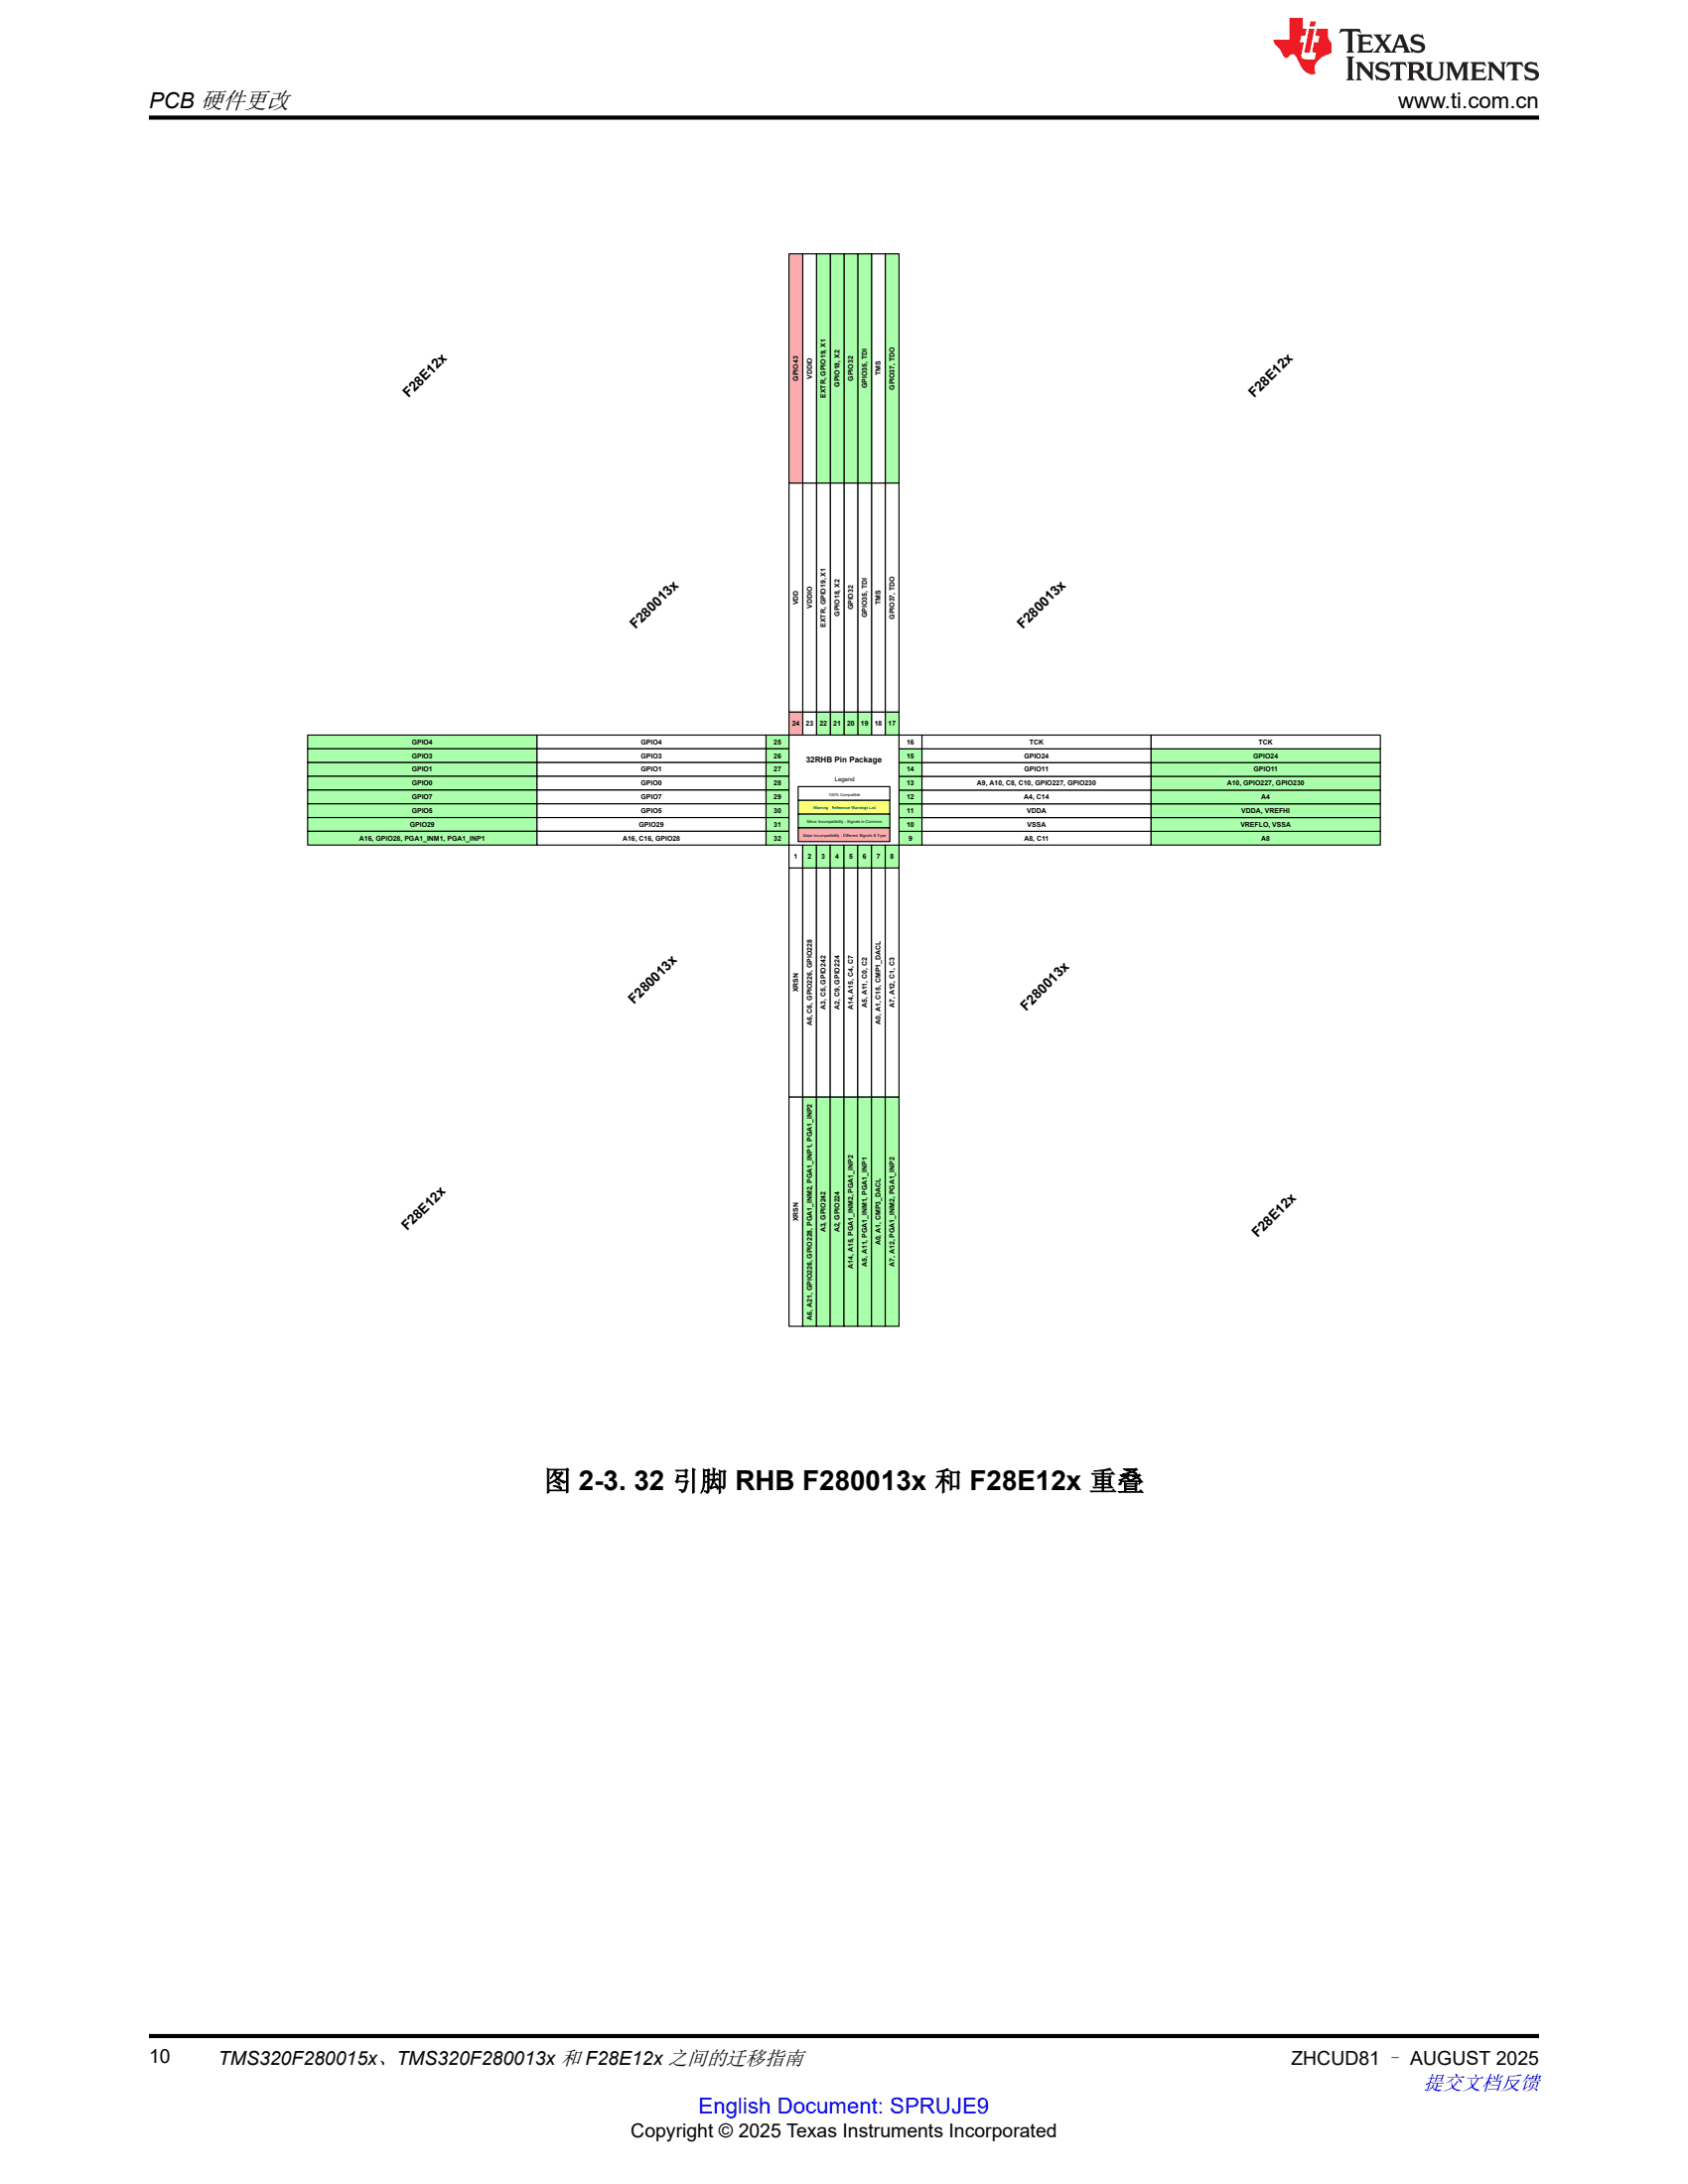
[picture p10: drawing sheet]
<svg xmlns="http://www.w3.org/2000/svg" width="216mm" height="279mm" viewBox="0 0 216 279" stroke-linecap="round" stroke-linejoin="round" font-family="sans-serif">
<path d="M100.9 111h1.8v29.4h-1.8z" fill="none" stroke="#000" stroke-width=".15"/>
<path d="M100.9 140.4h1.8v29.3h-1.8z" fill="#fff"/>
<path d="M100.9 140.4h1.8v29.3h-1.8z" fill="none" stroke="#000" stroke-width=".15"/>
<path d="M100.9 108.1h1.8v2.9h-1.8z" fill="#fff"/>
<path d="M100.9 108.1h1.8v2.9h-1.8z" fill="none" stroke="#000" stroke-width=".15"/>
<path d="M102.7 111h1.7v29.4h-1.7z" fill="#fff"/>
<path d="M102.7 111h1.7v29.4h-1.7z" fill="none" stroke="#000" stroke-width=".15"/>
<path d="M102.7 140.4h1.7v29.3h-1.7z" fill="#afa"/>
<path d="M102.7 140.4h1.7v29.3h-1.7z" fill="none" stroke="#000" stroke-width=".15"/>
<path d="M102.7 108.1h1.7v2.9h-1.7z" fill="#afa"/>
<path d="M102.7 108.1h1.7v2.9h-1.7z" fill="none" stroke="#000" stroke-width=".15"/>
<path d="M104.4 111h1.8v29.4h-1.8z" fill="#fff"/>
<path d="M104.4 111h1.8v29.4h-1.8z" fill="none" stroke="#000" stroke-width=".15"/>
<path d="M104.4 140.4h1.8v29.3h-1.8z" fill="#afa"/>
<path d="M104.4 140.4h1.8v29.3h-1.8z" fill="none" stroke="#000" stroke-width=".15"/>
<path d="M104.4 108.1h1.8v2.9h-1.8z" fill="#afa"/>
<path d="M104.4 108.1h1.8v2.9h-1.8z" fill="none" stroke="#000" stroke-width=".15"/>
<path d="M106.2 111h1.8v29.4h-1.8z" fill="#fff"/>
<path d="M106.2 111h1.8v29.4h-1.8z" fill="none" stroke="#000" stroke-width=".15"/>
<path d="M106.2 140.4h1.8v29.3h-1.8z" fill="#afa"/>
<path d="M106.2 140.4h1.8v29.3h-1.8z" fill="none" stroke="#000" stroke-width=".15"/>
<path d="M106.2 108.1h1.8v2.9h-1.8z" fill="#afa"/>
<path d="M106.2 108.1h1.8v2.9h-1.8z" fill="none" stroke="#000" stroke-width=".15"/>
<path d="M108 111h1.7v29.4h-1.7z" fill="#fff"/>
<path d="M108 111h1.7v29.4h-1.7z" fill="none" stroke="#000" stroke-width=".15"/>
<path d="M108 140.4h1.7v29.3h-1.7z" fill="#afa"/>
<path d="M108 140.4h1.7v29.3h-1.7z" fill="none" stroke="#000" stroke-width=".15"/>
<path d="M108 108.1h1.7v2.9h-1.7z" fill="#afa"/>
<path d="M108 108.1h1.7v2.9h-1.7z" fill="none" stroke="#000" stroke-width=".15"/>
<path d="M109.7 111h1.8v29.4h-1.8z" fill="#fff"/>
<path d="M109.7 111h1.8v29.4h-1.8z" fill="none" stroke="#000" stroke-width=".15"/>
<path d="M109.7 140.4h1.8v29.3h-1.8z" fill="#afa"/>
<path d="M109.7 140.4h1.8v29.3h-1.8z" fill="none" stroke="#000" stroke-width=".15"/>
<path d="M109.7 108.1h1.8v2.9h-1.8z" fill="#afa"/>
<path d="M109.7 108.1h1.8v2.9h-1.8z" fill="none" stroke="#000" stroke-width=".15"/>
<path d="M111.5 111h1.7v29.4h-1.7z" fill="#fff"/>
<path d="M111.5 111h1.7v29.4h-1.7z" fill="none" stroke="#000" stroke-width=".15"/>
<path d="M111.5 140.4h1.7v29.3h-1.7z" fill="#afa"/>
<path d="M111.5 140.4h1.7v29.3h-1.7z" fill="none" stroke="#000" stroke-width=".15"/>
<path d="M111.5 108.1h1.7v2.9h-1.7z" fill="#afa"/>
<path d="M111.5 108.1h1.7v2.9h-1.7z" fill="none" stroke="#000" stroke-width=".15"/>
<path d="M113.2 111h1.8v29.4h-1.8z" fill="#fff"/>
<path d="M113.2 111h1.8v29.4h-1.8z" fill="none" stroke="#000" stroke-width=".15"/>
<path d="M113.2 140.4h1.8v29.3h-1.8z" fill="#afa"/>
<path d="M113.2 140.4h1.8v29.3h-1.8z" fill="none" stroke="#000" stroke-width=".15"/>
<path d="M113.2 108.1h1.8v2.9h-1.8z" fill="#afa"/>
<path d="M113.2 108.1h1.8v2.9h-1.8z" fill="none" stroke="#000" stroke-width=".15"/>
<path d="M117.9 106.4h29.3v1.7h-29.3z" fill="#fff"/>
<path d="M117.9 106.4h29.3v1.7h-29.3z" fill="none" stroke="#000" stroke-width=".15"/>
<path d="M147.2 106.4h29.4v1.7h-29.4z" fill="#afa"/>
<path d="M147.2 106.4h29.4v1.7h-29.4z" fill="none" stroke="#000" stroke-width=".15"/>
<path d="M115 106.4h2.9v1.7h-2.9z" fill="#afa"/>
<path d="M115 106.4h2.9v1.7h-2.9z" fill="none" stroke="#000" stroke-width=".15"/>
<path d="M117.9 104.6h29.3v1.8h-29.3z" fill="#fff"/>
<path d="M117.9 104.6h29.3v1.8h-29.3z" fill="none" stroke="#000" stroke-width=".15"/>
<path d="M147.2 104.6h29.4v1.8h-29.4z" fill="#afa"/>
<path d="M147.2 104.6h29.4v1.8h-29.4z" fill="none" stroke="#000" stroke-width=".15"/>
<path d="M115 104.6h2.9v1.8h-2.9z" fill="#afa"/>
<path d="M115 104.6h2.9v1.8h-2.9z" fill="none" stroke="#000" stroke-width=".15"/>
<path d="M117.9 102.8h29.3v1.8h-29.3z" fill="#fff"/>
<path d="M117.9 102.8h29.3v1.8h-29.3z" fill="none" stroke="#000" stroke-width=".15"/>
<path d="M147.2 102.8h29.4v1.8h-29.4z" fill="#afa"/>
<path d="M147.2 102.8h29.4v1.8h-29.4z" fill="none" stroke="#000" stroke-width=".15"/>
<path d="M115 102.8h2.9v1.8h-2.9z" fill="#afa"/>
<path d="M115 102.8h2.9v1.8h-2.9z" fill="none" stroke="#000" stroke-width=".15"/>
<path d="M117.9 101.1h29.3v1.7h-29.3z" fill="#fff"/>
<path d="M117.9 101.1h29.3v1.7h-29.3z" fill="none" stroke="#000" stroke-width=".15"/>
<path d="M147.2 101.1h29.4v1.7h-29.4z" fill="#afa"/>
<path d="M147.2 101.1h29.4v1.7h-29.4z" fill="none" stroke="#000" stroke-width=".15"/>
<path d="M115 101.1h2.9v1.7h-2.9z" fill="#afa"/>
<path d="M115 101.1h2.9v1.7h-2.9z" fill="none" stroke="#000" stroke-width=".15"/>
<path d="M117.9 99.3h29.3v1.8h-29.3z" fill="#fff"/>
<path d="M117.9 99.3h29.3v1.8h-29.3z" fill="none" stroke="#000" stroke-width=".15"/>
<path d="M147.2 99.3h29.4v1.8h-29.4z" fill="#afa"/>
<path d="M147.2 99.3h29.4v1.8h-29.4z" fill="none" stroke="#000" stroke-width=".15"/>
<path d="M115 99.3h2.9v1.8h-2.9z" fill="#afa"/>
<path d="M115 99.3h2.9v1.8h-2.9z" fill="none" stroke="#000" stroke-width=".15"/>
<path d="M117.9 97.6h29.3v1.7h-29.3z" fill="#fff"/>
<path d="M117.9 97.6h29.3v1.7h-29.3z" fill="none" stroke="#000" stroke-width=".15"/>
<path d="M147.2 97.6h29.4v1.7h-29.4z" fill="#afa"/>
<path d="M147.2 97.6h29.4v1.7h-29.4z" fill="none" stroke="#000" stroke-width=".15"/>
<path d="M115 97.6h2.9v1.7h-2.9z" fill="#afa"/>
<path d="M115 97.6h2.9v1.7h-2.9z" fill="none" stroke="#000" stroke-width=".15"/>
<path d="M117.9 95.8h29.3v1.8h-29.3z" fill="#fff"/>
<path d="M117.9 95.8h29.3v1.8h-29.3z" fill="none" stroke="#000" stroke-width=".15"/>
<path d="M147.2 95.8h29.4v1.8h-29.4z" fill="#afa"/>
<path d="M147.2 95.8h29.4v1.8h-29.4z" fill="none" stroke="#000" stroke-width=".15"/>
<path d="M115 95.8h2.9v1.8h-2.9z" fill="#afa"/>
<path d="M115 95.8h2.9v1.8h-2.9z" fill="none" stroke="#000" stroke-width=".15"/>
<path d="M117.9 94h29.3v1.8h-29.3z" fill="#fff"/>
<path d="M117.9 94h29.3v1.8h-29.3z" fill="none" stroke="#000" stroke-width=".15"/>
<path d="M147.2 94h29.4v1.8h-29.4z" fill="#fff"/>
<path d="M147.2 94h29.4v1.8h-29.4z" fill="none" stroke="#000" stroke-width=".15"/>
<path d="M115 94h2.9v1.8h-2.9z" fill="#fff"/>
<path d="M115 94h2.9v1.8h-2.9z" fill="none" stroke="#000" stroke-width=".15"/>
<path d="M113.2 61.8h1.8v29.3h-1.8z" fill="#fff"/>
<path d="M113.2 61.8h1.8v29.3h-1.8z" fill="none" stroke="#000" stroke-width=".15"/>
<path d="M113.2 32.5h1.8v29.3h-1.8z" fill="#afa"/>
<path d="M113.2 32.5h1.8v29.3h-1.8z" fill="none" stroke="#000" stroke-width=".15"/>
<path d="M113.2 91.1h1.8v2.9h-1.8z" fill="#afa"/>
<path d="M113.2 91.1h1.8v2.9h-1.8z" fill="none" stroke="#000" stroke-width=".15"/>
<path d="M111.5 61.8h1.7v29.3h-1.7z" fill="#fff"/>
<path d="M111.5 61.8h1.7v29.3h-1.7z" fill="none" stroke="#000" stroke-width=".15"/>
<path d="M111.5 32.5h1.7v29.3h-1.7z" fill="#fff"/>
<path d="M111.5 32.5h1.7v29.3h-1.7z" fill="none" stroke="#000" stroke-width=".15"/>
<path d="M111.5 91.1h1.7v2.9h-1.7z" fill="#fff"/>
<path d="M111.5 91.1h1.7v2.9h-1.7z" fill="none" stroke="#000" stroke-width=".15"/>
<path d="M109.7 61.8h1.8v29.3h-1.8z" fill="#fff"/>
<path d="M109.7 61.8h1.8v29.3h-1.8z" fill="none" stroke="#000" stroke-width=".15"/>
<path d="M109.7 32.5h1.8v29.3h-1.8z" fill="#afa"/>
<path d="M109.7 32.5h1.8v29.3h-1.8z" fill="none" stroke="#000" stroke-width=".15"/>
<path d="M109.7 91.1h1.8v2.9h-1.8z" fill="#afa"/>
<path d="M109.7 91.1h1.8v2.9h-1.8z" fill="none" stroke="#000" stroke-width=".15"/>
<path d="M108 61.8h1.7v29.3h-1.7z" fill="#fff"/>
<path d="M108 61.8h1.7v29.3h-1.7z" fill="none" stroke="#000" stroke-width=".15"/>
<path d="M108 32.5h1.7v29.3h-1.7z" fill="#afa"/>
<path d="M108 32.5h1.7v29.3h-1.7z" fill="none" stroke="#000" stroke-width=".15"/>
<path d="M108 91.1h1.7v2.9h-1.7z" fill="#afa"/>
<path d="M108 91.1h1.7v2.9h-1.7z" fill="none" stroke="#000" stroke-width=".15"/>
<path d="M106.2 61.8h1.8v29.3h-1.8z" fill="#fff"/>
<path d="M106.2 61.8h1.8v29.3h-1.8z" fill="none" stroke="#000" stroke-width=".15"/>
<path d="M106.2 32.5h1.8v29.3h-1.8z" fill="#afa"/>
<path d="M106.2 32.5h1.8v29.3h-1.8z" fill="none" stroke="#000" stroke-width=".15"/>
<path d="M106.2 91.1h1.8v2.9h-1.8z" fill="#afa"/>
<path d="M106.2 91.1h1.8v2.9h-1.8z" fill="none" stroke="#000" stroke-width=".15"/>
<path d="M104.4 61.8h1.8v29.3h-1.8z" fill="#fff"/>
<path d="M104.4 61.8h1.8v29.3h-1.8z" fill="none" stroke="#000" stroke-width=".15"/>
<path d="M104.4 32.5h1.8v29.3h-1.8z" fill="#afa"/>
<path d="M104.4 32.5h1.8v29.3h-1.8z" fill="none" stroke="#000" stroke-width=".15"/>
<path d="M104.4 91.1h1.8v2.9h-1.8z" fill="#afa"/>
<path d="M104.4 91.1h1.8v2.9h-1.8z" fill="none" stroke="#000" stroke-width=".15"/>
<path d="M102.7 61.8h1.7v29.3h-1.7z" fill="#fff"/>
<path d="M102.7 61.8h1.7v29.3h-1.7z" fill="none" stroke="#000" stroke-width=".15"/>
<path d="M102.7 32.5h1.7v29.3h-1.7z" fill="#fff"/>
<path d="M102.7 32.5h1.7v29.3h-1.7z" fill="none" stroke="#000" stroke-width=".15"/>
<path d="M102.7 91.1h1.7v2.9h-1.7z" fill="#fff"/>
<path d="M102.7 91.1h1.7v2.9h-1.7z" fill="none" stroke="#000" stroke-width=".15"/>
<path d="M100.9 61.8h1.8v29.3h-1.8z" fill="#fff"/>
<path d="M100.9 61.8h1.8v29.3h-1.8z" fill="none" stroke="#000" stroke-width=".15"/>
<path d="M100.9 32.5h1.8v29.3h-1.8z" fill="#faa"/>
<path d="M100.9 32.5h1.8v29.3h-1.8z" fill="none" stroke="#000" stroke-width=".15"/>
<path d="M100.9 91.1h1.8v2.9h-1.8z" fill="#faa"/>
<path d="M100.9 91.1h1.8v2.9h-1.8z" fill="none" stroke="#000" stroke-width=".15"/>
<path d="M68.7 94h29.3v1.8h-29.3z" fill="#fff"/>
<path d="M68.7 94h29.3v1.8h-29.3z" fill="none" stroke="#000" stroke-width=".15"/>
<path d="M39.3 94h29.4v1.8h-29.4z" fill="#afa"/>
<path d="M39.3 94h29.4v1.8h-29.4z" fill="none" stroke="#000" stroke-width=".15"/>
<path d="M98 94h2.9v1.8h-2.9z" fill="#afa"/>
<path d="M98 94h2.9v1.8h-2.9z" fill="none" stroke="#000" stroke-width=".15"/>
<path d="M68.7 95.8h29.3v1.8h-29.3z" fill="#fff"/>
<path d="M68.7 95.8h29.3v1.8h-29.3z" fill="none" stroke="#000" stroke-width=".15"/>
<path d="M39.3 95.8h29.4v1.8h-29.4z" fill="#afa"/>
<path d="M39.3 95.8h29.4v1.8h-29.4z" fill="none" stroke="#000" stroke-width=".15"/>
<path d="M98 95.8h2.9v1.8h-2.9z" fill="#afa"/>
<path d="M98 95.8h2.9v1.8h-2.9z" fill="none" stroke="#000" stroke-width=".15"/>
<path d="M68.7 97.6h29.3v1.7h-29.3z" fill="#fff"/>
<path d="M68.7 97.6h29.3v1.7h-29.3z" fill="none" stroke="#000" stroke-width=".15"/>
<path d="M39.3 97.6h29.4v1.7h-29.4z" fill="#afa"/>
<path d="M39.3 97.6h29.4v1.7h-29.4z" fill="none" stroke="#000" stroke-width=".15"/>
<path d="M98 97.6h2.9v1.7h-2.9z" fill="#afa"/>
<path d="M98 97.6h2.9v1.7h-2.9z" fill="none" stroke="#000" stroke-width=".15"/>
<path d="M68.7 99.3h29.3v1.8h-29.3z" fill="#fff"/>
<path d="M68.7 99.3h29.3v1.8h-29.3z" fill="none" stroke="#000" stroke-width=".15"/>
<path d="M39.3 99.3h29.4v1.8h-29.4z" fill="#afa"/>
<path d="M39.3 99.3h29.4v1.8h-29.4z" fill="none" stroke="#000" stroke-width=".15"/>
<path d="M98 99.3h2.9v1.8h-2.9z" fill="#afa"/>
<path d="M98 99.3h2.9v1.8h-2.9z" fill="none" stroke="#000" stroke-width=".15"/>
<path d="M68.7 101.1h29.3v1.7h-29.3z" fill="#fff"/>
<path d="M68.7 101.1h29.3v1.7h-29.3z" fill="none" stroke="#000" stroke-width=".15"/>
<path d="M39.3 101.1h29.4v1.7h-29.4z" fill="#afa"/>
<path d="M39.3 101.1h29.4v1.7h-29.4z" fill="none" stroke="#000" stroke-width=".15"/>
<path d="M98 101.1h2.9v1.7h-2.9z" fill="#afa"/>
<path d="M98 101.1h2.9v1.7h-2.9z" fill="none" stroke="#000" stroke-width=".15"/>
<path d="M68.7 102.8h29.3v1.8h-29.3z" fill="#fff"/>
<path d="M68.7 102.8h29.3v1.8h-29.3z" fill="none" stroke="#000" stroke-width=".15"/>
<path d="M39.3 102.8h29.4v1.8h-29.4z" fill="#afa"/>
<path d="M39.3 102.8h29.4v1.8h-29.4z" fill="none" stroke="#000" stroke-width=".15"/>
<path d="M98 102.8h2.9v1.8h-2.9z" fill="#afa"/>
<path d="M98 102.8h2.9v1.8h-2.9z" fill="none" stroke="#000" stroke-width=".15"/>
<path d="M68.7 104.6h29.3v1.8h-29.3z" fill="#fff"/>
<path d="M68.7 104.6h29.3v1.8h-29.3z" fill="none" stroke="#000" stroke-width=".15"/>
<path d="M39.3 104.6h29.4v1.8h-29.4z" fill="#afa"/>
<path d="M39.3 104.6h29.4v1.8h-29.4z" fill="none" stroke="#000" stroke-width=".15"/>
<path d="M98 104.6h2.9v1.8h-2.9z" fill="#afa"/>
<path d="M98 104.6h2.9v1.8h-2.9z" fill="none" stroke="#000" stroke-width=".15"/>
<path d="M68.7 106.4h29.3v1.7h-29.3z" fill="#fff"/>
<path d="M68.7 106.4h29.3v1.7h-29.3z" fill="none" stroke="#000" stroke-width=".15"/>
<path d="M39.3 106.4h29.4v1.7h-29.4z" fill="#afa"/>
<path d="M39.3 106.4h29.4v1.7h-29.4z" fill="none" stroke="#000" stroke-width=".15"/>
<path d="M98 106.4h2.9v1.7h-2.9z" fill="#afa"/>
<path d="M98 106.4h2.9v1.7h-2.9z" fill="none" stroke="#000" stroke-width=".15"/>
<path d="M102.1 100.6h11.7v1.8h-11.7z" fill="#fff"/>
<path d="M102.1 100.6h11.7v1.8h-11.7z" fill="none" stroke="#000" stroke-width=".15"/>
<path d="M102.1 102.4h11.7v1.8h-11.7z" fill="#ff7"/>
<path d="M102.1 102.4h11.7v1.8h-11.7z" fill="none" stroke="#000" stroke-width=".15"/>
<path d="M102.1 104.2h11.7v1.7h-11.7z" fill="#afa"/>
<path d="M102.1 104.2h11.7v1.7h-11.7z" fill="none" stroke="#000" stroke-width=".15"/>
<path d="M102.1 105.9h11.7v1.8h-11.7z" fill="#faa"/>
<path d="M102.1 105.9h11.7v1.8h-11.7z" fill="none" stroke="#000" stroke-width=".15"/>
<path d="M171.5 3.7l-.2 .5v.1a1.04 1.04 0 0 1 1.1-.3v2.4l-.2 .3h1l-.2-.3v-2.2a.58 .58 0 0 1 .7-.1l.4 .1-.2-.5zM173.6 4.4l.2 .2v.2v1.6v.1l-.2 .2h1.9l.2-.5h-.1a1.17 1.17 0 0 1-1.3 .2v-.7h.6l.4 .1v-.6l-.4 .2h-.6v-.6v-.1h.2a1 1 0 0 1 1 .3l.1-.1-.2-.5zM175.7 4.4l.9 1.2-.6 .8-.4 .3h.9l-.2-.2 .5-.7 .4 .7-.2 .2h1.6l-.2-.2 .2-.4h.9l.1 .4-.1 .2h.9l-.2-.3-.8-2h-.5l-.7 1.9-.2 .3-.9-1.1 .5-.7 .4-.4h-.8l.2 .2-.4 .7-.4-.7 .2-.2zM179 4.8l.4 1h-.7zM180.7 4.6a.65 .65 0 0 0-.2 .7 .65 .65 0 0 0 .6 .4l.6 .2 .1 .2a.52 .52 0 0 1-.8 .3l-.6-.4 .1 .7 .2-.1a1.16 1.16 0 0 0 1.5-.2 .7 .7 0 0 0-.6-1.1l-.6-.1-.2-.2 .1-.2a.85 .85 0 0 1 1.2 .3v-.1l-.2-.6-.1 .1h-.1a1.05 1.05 0 0 0-1 .1zM172.2 7.2l.2 .2v.2v2.3v.2l-.2 .2h1l-.2-.2v-.2v-2.3v-.2l.2-.2zM173.4 7.9l.2 .4v1.6v.2l-.2 .2h.8l-.3-.4 .1-1.4 1.6 1.8v-2l.2-.4h-.7l.1 .3 .1 1.1-1.2-1.4zM176.2 8.1a.65 .65 0 0 0-.2 .7 .65 .65 0 0 0 .6 .4l.6 .2 .1 .3a.6 .6 0 0 1-1 .2l-.4-.4v.1l.1 .7 .2-.1a1.16 1.16 0 0 0 1.5-.3 .7 .7 0 0 0-.6-1l-.6-.2-.2-.2 .1-.2a.85 .85 0 0 1 1.2 .3v-.1l-.1-.6-.2 .1h-.1a1.07 1.07 0 0 0-1 .1zM177.9 7.9l-.2 .6 .1 .1a.63 .63 0 0 1 .8-.4v1.7v.2l-.3 .2h1l-.2-.2v-.2v-1.7a.66 .66 0 0 1 .8 .4l.1-.1-.2-.6zM180 7.9l.2 .3v.1v1.6v.2l-.2 .2h1l-.2-.2-.1-.8h.3a.87 .87 0 0 1 .6 .7 .64 .64 0 0 0 .9 .2l-.4-.3a1.1 1.1 0 0 0-.6-.7 .61 .61 0 0 0 .6-.6 .61 .61 0 0 0-.5-.6zM180.8 8.3a.82 .82 0 0 1 .7 .1 .42 .42 0 0 1 0 .4 .42 .42 0 0 1-.4 .2h-.4zM182.3 7.9l.2 .3 .1 .1v1.2a.87 .87 0 0 0 1 .8 .8 .8 0 0 0 1-.8v-1.3l.2-.3h-.8l.2 .4v1.2a.61 .61 0 0 1-.4 .6 .61 .61 0 0 1-.7-.4l-.1-1.4 .1-.1 .2-.3zM184.9 7.9l.2 .3v.1v1.6l-.2 .4h.8l-.3-.4v-1.5l.9 1.9 .9-1.9v1.5l-.3 .4h1l-.2-.2v-.2v-1.6v-.1l.2-.3h-.8l-.7 1.6-.6-1.6zM188.1 7.9l.2 .3v.1v1.6v.2l-.2 .2h1.9l.2-.6h-.1a1.17 1.17 0 0 1-1.3 .3v-.8h.6l.4 .2v-.7l-.4 .2h-.6v-.5v-.1l.2-.1a1.01 1.01 0 0 1 1 .3h.1l-.2-.6zM190.2 7.9l.3 .4v1.6l-.1 .2-.2 .2h.8l-.2-.4v-1.4l1.6 1.8v-2l.2-.4h-.7l.2 .3v1.1l-1.2-1.4zM192.8 7.9l-.2 .6 .1 .1a.63 .63 0 0 1 .8-.4v1.7v.2l-.3 .2h1l-.2-.2v-.2v-1.7a.66 .66 0 0 1 .8 .4l.1-.1-.2-.6zM195.2 8.1a.65 .65 0 0 0-.2 .7 .65 .65 0 0 0 .6 .4l.6 .2 .2 .3a.6 .6 0 0 1-1 .2l-.4-.4-.1 .1 .2 .7 .2-.1a1.16 1.16 0 0 0 1.5-.3 .7 .7 0 0 0-.7-1l-.6-.2-.1-.2 .1-.2a.86 .86 0 0 1 1.1 .3l.1-.1-.2-.6-.2 .1h-.1a1.06 1.06 0 0 0-1 .1z" fill="#231f20"/>
<path d="M164.9 2.3v2.8h-2a1.67 1.67 0 0 0 .7 1.1l.2 .2a1.21 1.21 0 0 0 .7 1l.3-.1a.59 .59 0 0 1 .5-.3 .59 .59 0 0 1 .5 .3l.2 .4a2.42 2.42 0 0 0 1.7 1.8l.6-.1a1.48 1.48 0 0 1 .6-1.9l.8-.5 .6-.2v-1.4a.91 .91 0 0 1-.4-.8v-.9h-1.5l-.2 .9h.6l-.2 .8h-.5l-.2 1v.3h.4l-.1 .9a3.3 3.3 0 0 1-1.6-.1l-.2-.2 .1-.3 .3-1.6h-.5l.1-.8h.5l.2-.9h-.5v-1.4zM167.4 3.7l-.6 3h.7l.6-3zM167.6 2.7l-.1 .7h.7l.1-.7z" fill="#ed1c24"/>
<path d="M19 15h177.8M19 260.5h177.8" fill="none" stroke="#000" stroke-width=".53"/>
<text font-size="3.5" x="69.5" y="190.7">图 2-3. 32 引脚 RHB F280013x 和 F28E12x 重叠</text>
<g font-size="2.8">
<text x="19" y="13.8">PCB 硬件更改</text>
<text x="178.8" y="13.8">www.ti.com.cn</text>
</g>
<text font-size="2.8" fill="#00f" x="89.4" y="270.4">English Document: SPRUJE9</text>
<text font-size="2.6" fill="#00f" x="182" y="267.4">提交文档反馈</text>
<g font-size="2.5">
<text x="19" y="263.9">10</text>
<text x="27.9" y="264.2">TMS320F280015x、TMS320F280013x 和 F28E12x 之间的迁移指南</text>
<text x="165.2" y="264.2">ZHCUD81 – AUGUST 2025</text>
<text x="80.7" y="273.5">Copyright © 2025 Texas Instruments Incorporated</text>
</g>
<g font-size="1.8">
<text x="52.2" y="50.9" transform="rotate(-45 52.2 50.9)">F28E12x</text>
<text x="160.4" y="50.9" transform="rotate(-45 160.4 50.9)">F28E12x</text>
<text x="81.3" y="80.5" transform="rotate(-45 81.3 80.5)">F280013x</text>
<text x="130.8" y="80.5" transform="rotate(-45 130.8 80.5)">F280013x</text>
<text x="81.1" y="128.5" transform="rotate(-45 81.1 128.5)">F280013x</text>
<text x="131.3" y="129.4" transform="rotate(-45 131.3 129.4)">F280013x</text>
<text x="52.1" y="157.5" transform="rotate(-45 52.1 157.5)">F28E12x</text>
<text x="160.9" y="158.4" transform="rotate(-45 160.9 158.4)">F28E12x</text>
</g>
<text font-size="1" x="103.1" y="97.5">32RHB Pin Package</text>
<g font-size=".9">
<text x="102.1" y="48.7" transform="rotate(-90 102.1 48.7)">GPIO43</text>
<text x="103.8" y="48.5" transform="rotate(-90 103.8 48.5)">VDDIO</text>
<text x="105.6" y="50.9" transform="rotate(-90 105.6 50.9)">EXTR, GPIO19, X1</text>
<text x="107.4" y="49.5" transform="rotate(-90 107.4 49.5)">GPIO18, X2</text>
<text x="109.1" y="48.7" transform="rotate(-90 109.1 48.7)">GPIO32</text>
<text x="110.9" y="49.7" transform="rotate(-90 110.9 49.7)">GPIO35, TDI</text>
<text x="112.6" y="48.1" transform="rotate(-90 112.6 48.1)">TMS</text>
<text x="114.4" y="49.9" transform="rotate(-90 114.4 49.9)">GPIO37, TDO</text>
<text x="102.1" y="77.4" transform="rotate(-90 102.1 77.4)">VDD</text>
<text x="103.8" y="77.8" transform="rotate(-90 103.8 77.8)">VDDIO</text>
<text x="112.6" y="77.4" transform="rotate(-90 112.6 77.4)">TMS</text>
<text x="105.6" y="80.2" transform="rotate(-90 105.6 80.2)">EXTR, GPIO19, X1</text>
<text x="107.4" y="78.8" transform="rotate(-90 107.4 78.8)">GPIO18, X2</text>
<text x="109.1" y="78" transform="rotate(-90 109.1 78)">GPIO32</text>
<text x="110.9" y="79" transform="rotate(-90 110.9 79)">GPIO35, TDI</text>
<text x="114.4" y="79.2" transform="rotate(-90 114.4 79.2)">GPIO37, TDO</text>
<text x="52.7" y="95.2">GPIO4</text>
<text x="82" y="95.2">GPIO4</text>
<text x="99" y="95.2">25</text>
<text x="101.3" y="92.9">24</text>
<text x="103.1" y="92.9">23</text>
<text x="104.8" y="92.9">22</text>
<text x="106.6" y="92.9">21</text>
<text x="108.3" y="92.9">20</text>
<text x="110.1" y="92.9">19</text>
<text x="111.9" y="92.9">18</text>
<text x="113.6" y="92.9">17</text>
<text x="116" y="95.2">16</text>
<text x="131.7" y="95.2">TCK</text>
<text x="161" y="95.2">TCK</text>
<text x="52.7" y="97">GPIO3</text>
<text x="52.7" y="98.7">GPIO1</text>
<text x="52.7" y="100.5">GPIO0</text>
<text x="82" y="97">GPIO3</text>
<text x="82" y="98.7">GPIO1</text>
<text x="82" y="100.5">GPIO0</text>
<text x="99" y="97">26</text>
<text x="99" y="98.7">27</text>
<text x="99" y="100.5">28</text>
<text x="116" y="100.5">13</text>
<text x="116" y="98.7">14</text>
<text x="116" y="97">15</text>
<text x="125" y="100.5">A9, A10, C8, C10, GPIO227, GPIO230</text>
<text x="131" y="97">GPIO24</text>
<text x="131" y="98.7">GPIO11</text>
<text x="156.9" y="100.5">A10, GPIO227, GPIO230</text>
<text x="160.3" y="97">GPIO24</text>
<text x="160.3" y="98.7">GPIO11</text>
<text x="46" y="107.5">A16, GPIO28, PGA1_INM1, PGA1_INP1</text>
<text x="52.4" y="105.8">GPIO29</text>
<text x="52.7" y="102.2">GPIO7</text>
<text x="52.7" y="104">GPIO5</text>
<text x="79.6" y="107.5">A16, C16, GPIO28</text>
<text x="81.7" y="105.8">GPIO29</text>
<text x="82" y="102.2">GPIO7</text>
<text x="82" y="104">GPIO5</text>
<text x="99" y="102.2">29</text>
<text x="99" y="104">30</text>
<text x="99" y="105.8">31</text>
<text x="99" y="107.5">32</text>
<text x="116" y="105.8">10</text>
<text x="116" y="104">11</text>
<text x="116" y="102.2">12</text>
<text x="116.2" y="107.5">9</text>
<text x="131" y="102.2">A4, C14</text>
<text x="131" y="107.5">A8, C11</text>
<text x="131.3" y="104">VDDA</text>
<text x="131.4" y="105.8">VSSA</text>
<text x="158.7" y="105.8">VREFLO, VSSA</text>
<text x="158.8" y="104">VDDA, VREFHI</text>
<text x="161.3" y="107.5">A8</text>
<text x="161.3" y="102.2">A4</text>
<text x="101.5" y="109.9">1</text>
<text x="103.3" y="109.9">2</text>
<text x="105.1" y="109.9">3</text>
<text x="106.8" y="109.9">4</text>
<text x="108.6" y="109.9">5</text>
<text x="110.3" y="109.9">6</text>
<text x="112.1" y="109.9">7</text>
<text x="113.9" y="109.9">8</text>
<text x="102.1" y="126.9" transform="rotate(-90 102.1 126.9)">XRSN</text>
<text x="103.8" y="131.2" transform="rotate(-90 103.8 131.2)">A6, C6, GPIO226, GPIO228</text>
<text x="105.6" y="129.1" transform="rotate(-90 105.6 129.1)">A3, C5, GPIO242</text>
<text x="107.4" y="129.1" transform="rotate(-90 107.4 129.1)">A2, C9, GPIO224</text>
<text x="109.1" y="129.2" transform="rotate(-90 109.1 129.2)">A14, A15, C4, C7</text>
<text x="110.9" y="128.9" transform="rotate(-90 110.9 128.9)">A5, A11, C0, C2</text>
<text x="112.6" y="131.1" transform="rotate(-90 112.6 131.1)">A0, A1, C15, CMP1_DACL</text>
<text x="114.4" y="128.9" transform="rotate(-90 114.4 128.9)">A7, A12, C1, C3</text>
<text x="102.1" y="156.2" transform="rotate(-90 102.1 156.2)">XRSN</text>
<text x="105.6" y="157.7" transform="rotate(-90 105.6 157.7)">A3, GPIO242</text>
<text x="107.4" y="157.7" transform="rotate(-90 107.4 157.7)">A2, GPIO224</text>
<text x="112.6" y="159.3" transform="rotate(-90 112.6 159.3)">A0, A1, CMP3_DACL</text>
<text x="109.1" y="162.3" transform="rotate(-90 109.1 162.3)">A14, A15, PGA1_INM2, PGA1_INP2</text>
<text x="110.9" y="162" transform="rotate(-90 110.9 162)">A5, A11, PGA1_INM1, PGA1_INP1</text>
<text x="114.4" y="162" transform="rotate(-90 114.4 162)">A7, A12, PGA1_INM2, PGA1_INP2</text>
<text x="103.8" y="168.9" transform="rotate(-90 103.8 168.9)">A6, A21, GPIO226, GPIO228, PGA1_INM2, PGA1_INP1, PGA1_INP2</text>
</g>
<text font-size=".8" x="106.8" y="99.9">Legend</text>
<g font-size=".5">
<text x="106" y="101.8">100% Compatible</text>
<text x="102.7" y="107.1">Major Incompatibility - Different Signals &amp; Type</text>
<text x="103.2" y="105.3">Minor Incompatibility - Signals in Common</text>
<text x="104" y="103.6">Warning - Reference Warnings List</text>
</g>
</svg>
